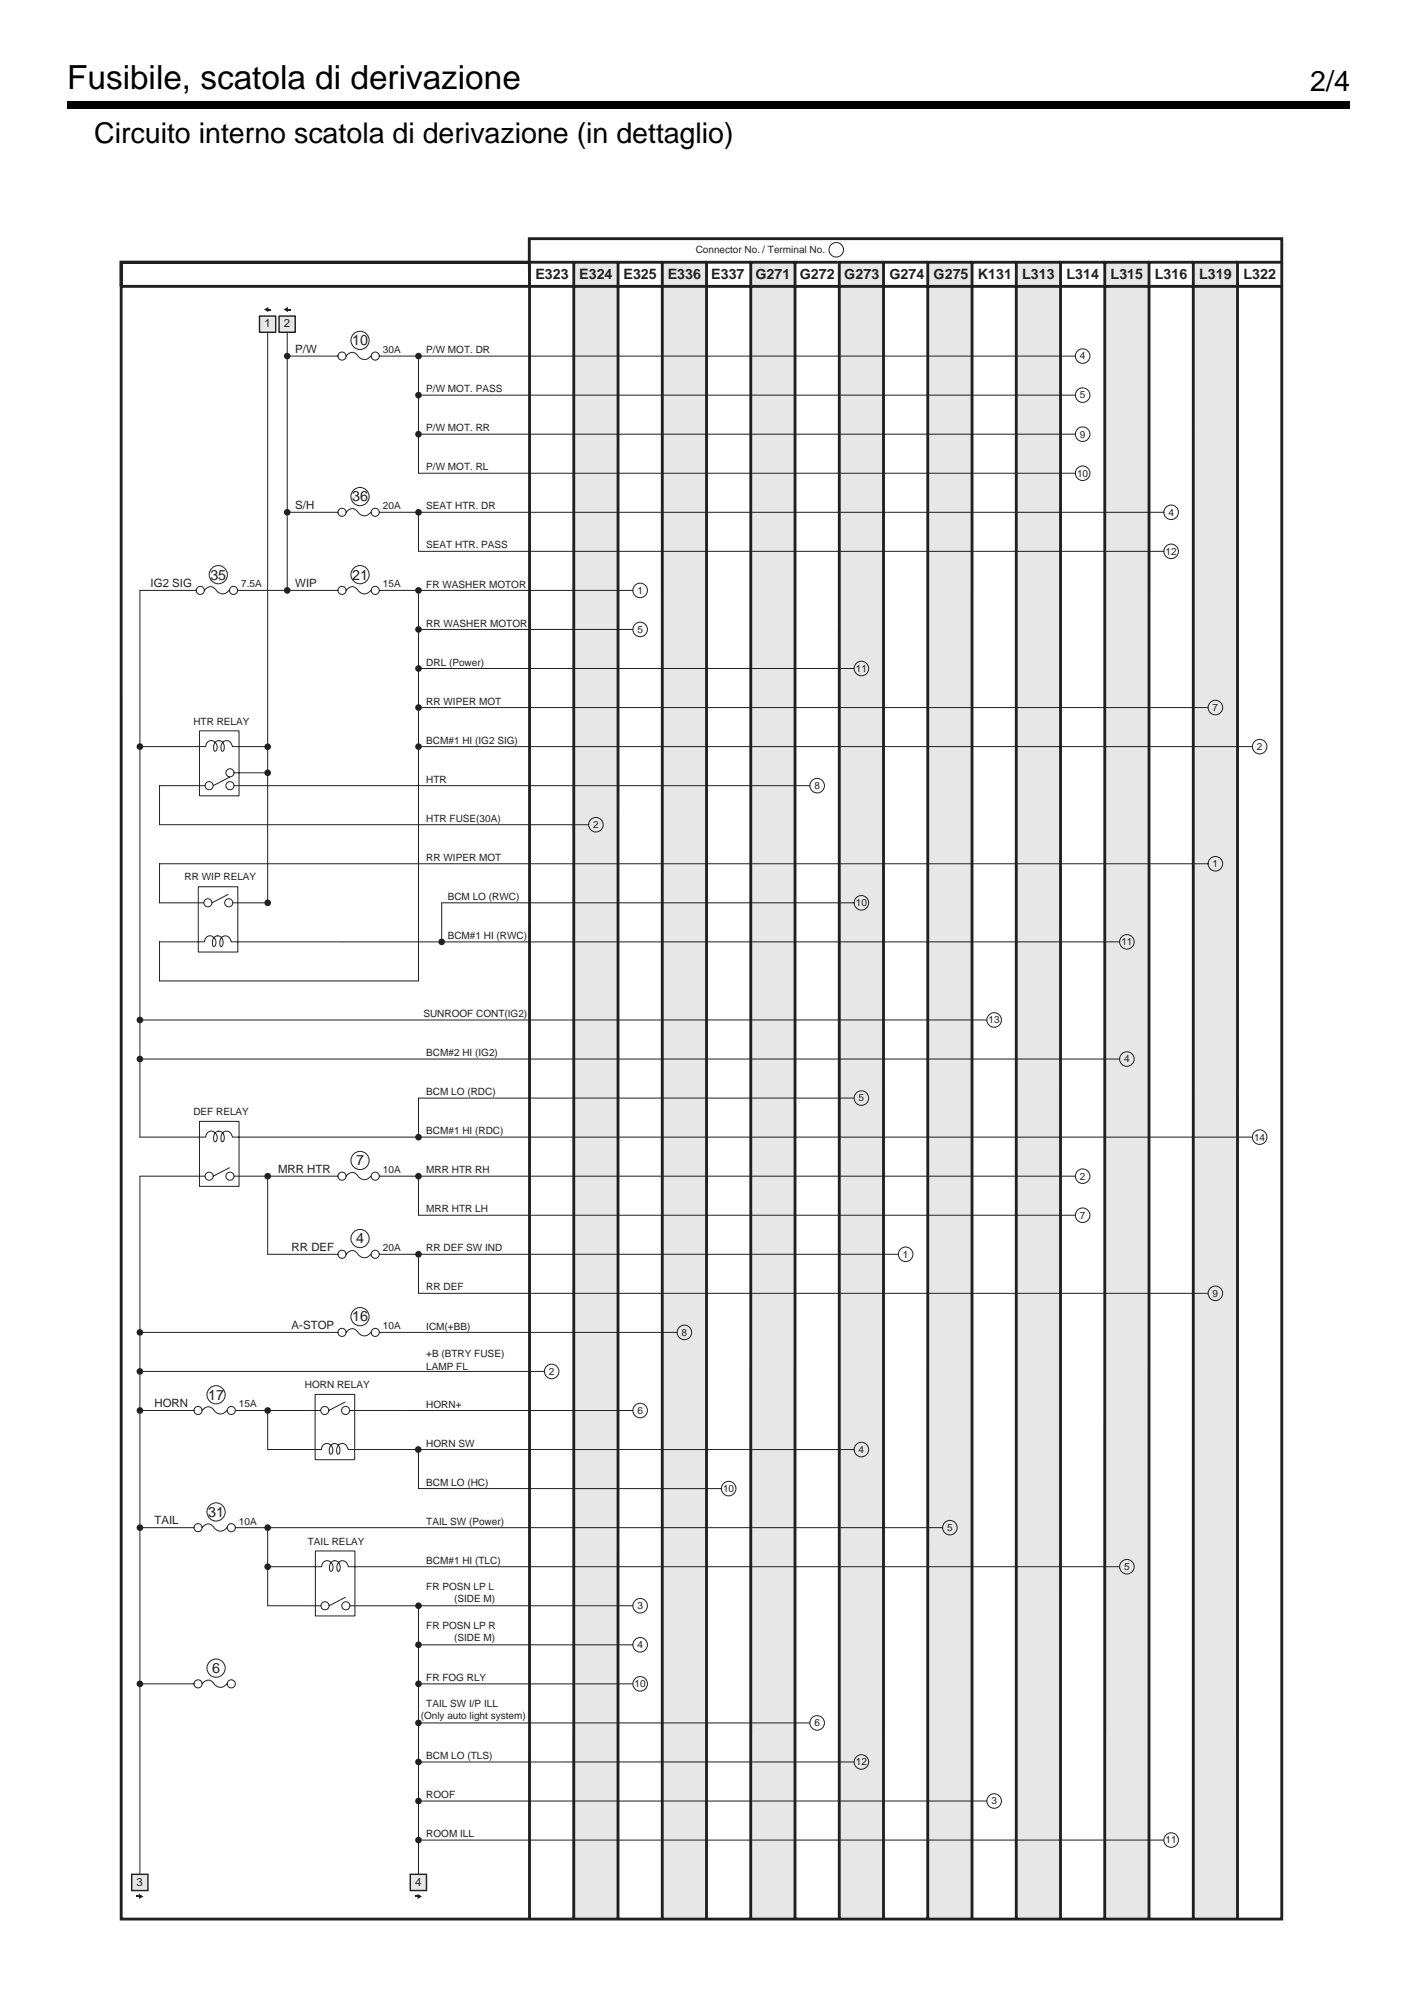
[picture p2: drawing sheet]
<svg xmlns="http://www.w3.org/2000/svg" width="210mm" height="297mm" viewBox="0 0 210 297" stroke-linecap="round" stroke-linejoin="round" font-family="sans-serif">
<path d="M9.9 15h190.1v1.1h-190.1z" fill="#000"/>
<path d="M9.9 35h190.2v260.4h-190.2z" fill="#fff"/>
<g fill="#231f20">
<path d="M61.8 280.6l.7 .4-.7 .3z"/>
<path d="M61.5 280.9h.5v.2h-.5z"/>
</g>
<path d="M60.8 277.7h2.4v2.4h-2.4z" fill="#e7e8e9"/>
<path d="M60.8 277.7h2.4v2.4h-2.4z" fill="none" stroke="#231f20" stroke-width=".21"/>
<g fill="#231f20">
<path d="M20.6 280.6l.7 .4-.7 .3z"/>
<path d="M20.2 280.9h.6v.2h-.6z"/>
</g>
<path d="M19.5 277.7h2.4v2.4h-2.4z" fill="#e7e8e9"/>
<path d="M19.5 277.7h2.4v2.4h-2.4z" fill="none" stroke="#231f20" stroke-width=".21"/>
<g fill="#e6e7e9">
<path d="M85 38.9h6.6l-.1 245.4h-6.5z"/>
<path d="M98.1 38.9h6.6v245.4h-6.6z"/>
<path d="M111.2 38.9h6.6v245.4h-6.6z"/>
<path d="M124.3 38.9h6.6v245.4h-6.6z"/>
<path d="M137.4 38.9h6.6v245.4h-6.6z"/>
<path d="M150.5 38.9h6.6v245.4h-6.6z"/>
<path d="M163.7 38.9h6.5v245.4h-6.6z"/>
<path d="M176.8 38.9h6.5v245.4h-6.5z"/>
</g>
<g fill="none" stroke="#231f20" stroke-width=".42">
<path d="M85 38.9h-6.6v245.4M91.6 38.9h-6.6v245.4M98.1 38.9h-6.5l-.1 245.4M104.7 38.9h-6.6v245.4M111.2 38.9h-6.5v245.4M117.8 38.9h-6.6v245.4M124.1 38.9h-6.3v245.4M130.9 38.9h-6.6v245.5M137.4 38.9h-6.5v245.4M144 38.9h-6.6v245.4M150.5 38.9h-6.5v245.4M157.1 38.9h-6.6v245.4"/>
<path d="M163.7 38.9h-6.6v245.4M170.2 38.9h-6.5l-.1 245.4M176.8 38.9h-6.6v245.4M183.3 38.9h-6.5v245.4M189.9 38.9h-6.6v245.4M17.9 42.4h172v241.9h-171.9zM78.4 42.4v-3.5h-60.5v3.5v-3.5h60.5v-3.5h111.5v7"/>
</g>
<g fill="none" stroke="#231f20" stroke-width=".15">
<path d="M39.7 49.2v84.6M29.3 139.5h1a.84 .84 0 0 1 .8-.9 .84 .84 0 0 1 .9 .9l-.1 .5-.2 .2a.96 .96 0 0 1 .5-1.6 .94 .94 0 0 1 .8 .7 .94 .94 0 0 1-.2 .9 .96 .96 0 0 1 .6-1.6 .96 .96 0 0 1 .8 .9h1M29.4 131.4h5.8v9.6h-5.8zM33.8 132.5l-2.4 1.2M34.5 133.8h4.7"/>
<circle cx="123.9" cy="37" r="1.08"/>
<circle cx="30.8" cy="133.8" r=".6"/>
<circle cx="33.9" cy="133.8" r=".6"/>
</g>
<g fill="#231f20">
<circle cx="42.5" cy="52.8" r=".49"/>
<circle cx="42.5" cy="75.9" r=".49"/>
<circle cx="42.5" cy="87.5" r=".49"/>
<circle cx="39.7" cy="133.8" r=".49"/>
</g>
<g fill="none" stroke="#231f20" stroke-width=".15">
<path d="M50.1 52.8h-7.6M51.3 52.8a1.12 1.12 0 0 1 1.4-.4l.5 .5a1.11 1.11 0 0 0 1.7-.1M56.2 52.8h5.8M62 53.2v16.9M50.1 75.9h-7.6M51.3 75.9a1.12 1.12 0 0 1 1.4-.4l.5 .6a1.11 1.11 0 0 0 1.7-.2M56.2 75.9h5.8M50.1 87.5h-7.6M51.3 87.5a1.12 1.12 0 0 1 1.4-.4l.5 .5a1.11 1.11 0 0 0 1.7-.1M56.2 87.5h5.8M50.1 174.3h-15.4M51.3 174.3a1.12 1.12 0 0 1 1.4-.4l.5 .5a1.11 1.11 0 0 0 1.7-.1"/>
<path d="M56.2 174.3h5.8M20.7 197.4h29.4M50.1 185.8h-10.4M51.3 185.8a1.12 1.12 0 0 1 1.4-.4l.5 .6a1.11 1.11 0 0 0 1.7-.2M51.3 197.4a1.12 1.12 0 0 1 1.4-.4l.5 .6a1.11 1.11 0 0 0 1.7-.2M56.2 185.8h5.8M56.2 197.4h44.1M20.7 209h8M29.9 209a1.12 1.12 0 0 1 1.4-.4l.6 .5a1.11 1.11 0 0 0 1.7-.1M20.7 249.5h8M29.9 249.5a1.12 1.12 0 0 1 1.4-.4l.6 .5a1.11 1.11 0 0 0 1.7-.1"/>
<circle cx="50.7" cy="52.8" r=".6"/>
<circle cx="55.6" cy="52.8" r=".6"/>
<circle cx="50.7" cy="75.9" r=".6"/>
<circle cx="55.6" cy="75.9" r=".6"/>
<circle cx="50.7" cy="87.5" r=".6"/>
<circle cx="55.6" cy="87.5" r=".6"/>
<circle cx="50.7" cy="174.3" r=".6"/>
<circle cx="55.6" cy="174.3" r=".6"/>
<circle cx="50.7" cy="197.4" r=".6"/>
<circle cx="50.7" cy="185.8" r=".6"/>
<circle cx="55.6" cy="197.4" r=".6"/>
<circle cx="55.6" cy="185.8" r=".6"/>
<circle cx="29.3" cy="209" r=".6"/>
<circle cx="34.3" cy="209" r=".6"/>
<circle cx="29.3" cy="249.5" r=".6"/>
<circle cx="34.3" cy="249.5" r=".6"/>
</g>
<circle cx="62" cy="52.8" r=".49" fill="#231f20"/>
<path d="M62.5 52.8h96.8" fill="none" stroke="#231f20" stroke-width=".15"/>
<circle cx="62" cy="58.5" r=".49" fill="#231f20"/>
<path d="M62.5 58.5h96.8" fill="none" stroke="#231f20" stroke-width=".15"/>
<g fill="#231f20">
<circle cx="62" cy="64.3" r=".49"/>
<circle cx="62" cy="75.9" r=".49"/>
</g>
<path d="M62 70.1h97.3M62.5 64.3h96.8M65.4 133.8v5.2" fill="none" stroke="#231f20" stroke-width=".15"/>
<circle cx="65.4" cy="139.5" r=".49" fill="#231f20"/>
<g fill="none" stroke="#231f20" stroke-width=".15">
<path d="M62 75.9h110.4M62 81.7h110.4M65.4 133.8h61.1M65.9 139.5h100M179 128h-155.4v5.8h6.6M39.7 174.7v11.1M62 162.7v5.3M62 174.7v5.3M20.7 197.9v5.3M62 186.3v5.3M20.7 203.7v5.3"/>
<circle cx="160.4" cy="52.8" r="1.08"/>
<circle cx="160.4" cy="58.5" r="1.08"/>
<circle cx="160.4" cy="64.3" r="1.08"/>
<circle cx="160.4" cy="70.1" r="1.08"/>
<circle cx="173.5" cy="75.9" r="1.08"/>
<circle cx="94.8" cy="93.3" r="1.08"/>
<circle cx="94.8" cy="87.5" r="1.08"/>
<circle cx="173.5" cy="81.7" r="1.08"/>
<circle cx="121" cy="116.4" r="1.08"/>
<circle cx="180" cy="104.8" r="1.08"/>
<circle cx="186.6" cy="110.6" r="1.08"/>
<circle cx="88.3" cy="122.2" r="1.08"/>
<circle cx="127.6" cy="133.8" r="1.08"/>
<circle cx="166.9" cy="139.5" r="1.08"/>
<circle cx="180" cy="128" r="1.08"/>
<circle cx="147.3" cy="151.1" r="1.08"/>
<circle cx="166.9" cy="156.9" r="1.08"/>
<circle cx="127.6" cy="162.7" r="1.08"/>
<circle cx="160.4" cy="174.3" r="1.08"/>
<circle cx="186.6" cy="168.5" r="1.08"/>
<circle cx="134.2" cy="185.8" r="1.08"/>
<circle cx="160.4" cy="180" r="1.08"/>
<circle cx="180" cy="191.6" r="1.08"/>
<circle cx="81.7" cy="203.2" r="1.08"/>
</g>
<g fill="#231f20">
<circle cx="62" cy="168.5" r=".49"/>
<circle cx="62" cy="174.3" r=".49"/>
<circle cx="62" cy="185.8" r=".49"/>
<circle cx="62" cy="237.9" r=".49"/>
<circle cx="62" cy="214.7" r=".49"/>
<circle cx="62" cy="243.7" r=".49"/>
<circle cx="62" cy="249.5" r=".49"/>
<circle cx="62" cy="255.2" r=".49"/>
<circle cx="62" cy="261" r=".49"/>
<circle cx="62" cy="266.8" r=".49"/>
<circle cx="62" cy="272.6" r=".49"/>
<circle cx="39.7" cy="174.3" r=".49"/>
<circle cx="39.7" cy="209" r=".49"/>
<circle cx="39.7" cy="226.3" r=".49"/>
<circle cx="39.7" cy="232.1" r=".49"/>
</g>
<path d="M42.5 49.2v3.6M42.5 53.2v22.7M62 76.4v5.3M35.2 139.5h29.7M62 162.7h64.5" fill="none" stroke="#231f20" stroke-width=".15"/>
<circle cx="62" cy="87.5" r=".49" fill="#231f20"/>
<path d="M62 88v5.3M93.7 87.5h-31.7" fill="none" stroke="#231f20" stroke-width=".15"/>
<circle cx="62" cy="93.3" r=".49" fill="#231f20"/>
<g fill="none" stroke="#231f20" stroke-width=".15">
<path d="M93.7 93.3h-31.7"/>
<circle cx="127.6" cy="99" r="1.08"/>
</g>
<circle cx="62" cy="99" r=".49" fill="#231f20"/>
<path d="M62 99h64.5M62 93.7v11.1" fill="none" stroke="#231f20" stroke-width=".15"/>
<circle cx="62" cy="104.8" r=".49" fill="#231f20"/>
<path d="M42.5 76.4v11.1M62 104.8h117M62 110.6h123.5M62 105.3v40" fill="none" stroke="#231f20" stroke-width=".15"/>
<g fill="#231f20">
<circle cx="20.7" cy="110.6" r=".49"/>
<circle cx="39.7" cy="110.6" r=".49"/>
<circle cx="39.7" cy="114.5" r=".49"/>
<circle cx="62" cy="110.6" r=".49"/>
</g>
<g fill="none" stroke="#231f20" stroke-width=".15">
<path d="M29.1 87.5h-8.4M30.3 87.5a1.12 1.12 0 0 1 1.4-.4l.5 .5a1.11 1.11 0 0 0 1.7-.1M35.2 87.5h6.9M20.7 110.6h9.8a.84 .84 0 0 1 .8-.9 .84 .84 0 0 1 .9 .9l-.1 .4-.2 .3a.96 .96 0 0 1 .5-1.6 .94 .94 0 0 1 .8 .6 .94 .94 0 0 1-.2 1 .96 .96 0 0 1 .6-1.6 .96 .96 0 0 1 .8 .9h1M20.7 111.1v57.4M29.5 108.3h5.9v9.6h-5.9zM34 115.1l-2.4 1.3M34.7 114.5h5"/>
<circle cx="29.7" cy="87.5" r=".6"/>
<circle cx="34.6" cy="87.5" r=".6"/>
<circle cx="31" cy="116.4" r=".6"/>
<circle cx="34.1" cy="114.5" r=".6"/>
<circle cx="34.1" cy="116.4" r=".6"/>
</g>
<circle cx="20.7" cy="151.1" r=".49" fill="#231f20"/>
<path d="M146.2 151.1h-125.5" fill="none" stroke="#231f20" stroke-width=".15"/>
<g fill="#231f20">
<circle cx="20.7" cy="156.9" r=".49"/>
<circle cx="20.7" cy="203.2" r=".49"/>
<circle cx="20.7" cy="197.4" r=".49"/>
<circle cx="20.7" cy="249.5" r=".49"/>
<circle cx="20.7" cy="209" r=".49"/>
</g>
<g fill="none" stroke="#231f20" stroke-width=".15">
<path d="M20.7 87.5v23.1M30.4 116.4h-6.8v5.8h63.6M34.7 116.4h85.3M35.4 110.6h4.3M29.3 139.5h-5.7v5.8h38.4M165.9 156.9h-145.2M20.7 168.5h9.8a.84 .84 0 0 1 .8-.9 .84 .84 0 0 1 .9 .9l-.1 .4-.2 .3a.96 .96 0 0 1 .5-1.6 .94 .94 0 0 1 .8 .6 .94 .94 0 0 1-.2 1 .96 .96 0 0 1 .6-1.6 .96 .96 0 0 1 .8 .9h151.1M29.5 166.1h5.9v9.7h-5.9zM30.4 174.3h-9.7v23.1M34 173l-2.4 1.2M62.5 174.3h96.8M62 191.6h117"/>
<path d="M62 180h97.3M62.5 185.8h70.6M20.7 209.5v16.3M20.7 203.2h59.9M46.7 206.6h5.8v9.7h-5.8zM47.5 209h-12.6M49.5 213.9a.94 .94 0 0 1 .8 .6 .94 .94 0 0 1-.2 .9 .96 .96 0 0 1 .6-1.5 .96 .96 0 0 1 .9 .8h74.9M49.5 213.9a.96 .96 0 0 0-.5 1.5 .88 .88 0 0 0 .1-1.2 .88 .88 0 0 0-1.3-.1l-.2 .6h-7.9M51.1 207.7l-2.4 1.3M51.8 209h41.9M62 214.7v5.8h44.9M20.7 226.3h8"/>
<path d="M29.9 226.3a1.12 1.12 0 0 1 1.4-.4l.6 .6a1.11 1.11 0 0 0 1.7-.2M46.7 232.1h1a.84 .84 0 0 1 .8-.9 .84 .84 0 0 1 .8 .9v.4l-.2 .3a.96 .96 0 0 1 .5-1.6 .94 .94 0 0 1 .7 .6 .94 .94 0 0 1-.2 1 .96 .96 0 0 1 .6-1.6 .96 .96 0 0 1 .9 .9h1M46.7 229.8h5.9v9.6h-5.9zM51.2 236.6l-2.4 1.3M139.6 226.3h-104.7"/>
<circle cx="31" cy="174.3" r=".6"/>
<circle cx="34.1" cy="174.3" r=".6"/>
<circle cx="101.4" cy="197.4" r="1.08"/>
<circle cx="48.1" cy="209" r=".6"/>
<circle cx="51.2" cy="209" r=".6"/>
<circle cx="94.8" cy="209" r="1.08"/>
<circle cx="127.6" cy="214.8" r="1.08"/>
<circle cx="29.3" cy="226.3" r=".6"/>
<circle cx="34.3" cy="226.3" r=".6"/>
<circle cx="48.1" cy="237.9" r=".6"/>
<circle cx="51.2" cy="237.9" r=".6"/>
<circle cx="94.8" cy="237.9" r="1.08"/>
<circle cx="107.9" cy="220.5" r="1.08"/>
<circle cx="140.7" cy="226.3" r="1.08"/>
<circle cx="166.9" cy="232.1" r="1.08"/>
<circle cx="94.8" cy="243.7" r="1.08"/>
<circle cx="94.8" cy="249.5" r="1.08"/>
<circle cx="121" cy="255.2" r="1.08"/>
<circle cx="127.6" cy="261" r="1.08"/>
<circle cx="147.3" cy="266.8" r="1.08"/>
<circle cx="173.5" cy="272.6" r="1.08"/>
</g>
<circle cx="20.7" cy="226.3" r=".49" fill="#231f20"/>
<path d="M39.7 209.5v5.2M20.7 226.8v22.2M39.7 226.8v5.3M39.7 232.6v5.3M62 238.4v39.3M20.7 250v27.7" fill="none" stroke="#231f20" stroke-width=".15"/>
<g fill="#231f20">
<path d="M39.1 45.9l.7-.4v.7z"/>
<path d="M39.6 45.8h.5v.2h-.5z"/>
</g>
<path d="M38.4 46.8h2.4v2.4h-2.4z" fill="#e7e8e9"/>
<path d="M38.4 46.8h2.4v2.4h-2.4z" fill="none" stroke="#231f20" stroke-width=".21"/>
<g fill="#231f20">
<path d="M42 45.9l.7-.4v.7z"/>
<path d="M42.5 45.8h.5v.2h-.5z"/>
</g>
<path d="M41.3 46.8h2.4v2.4h-2.4z" fill="#e7e8e9"/>
<path d="M41.3 46.8h2.4v2.4h-2.4z" fill="none" stroke="#231f20" stroke-width=".21"/>
<g fill="none" stroke="#231f20" stroke-width=".15">
<path d="M39.7 232.1h7M39.7 237.9h7.8M93.7 237.9h-41.9M165.9 232.1h-113.3M62.5 255.3h57.5M93.7 243.7h-31.2M93.7 249.5h-31.2M126.5 261h-64.5M146.2 266.8h-83.7M172.4 272.6h-109.9"/>
<circle cx="53.3" cy="50.4" r="1.35"/>
<circle cx="53.3" cy="73.6" r="1.35"/>
<circle cx="32.3" cy="85.1" r="1.35"/>
<circle cx="53.3" cy="85.1" r="1.35"/>
<circle cx="53.3" cy="171.9" r="1.35"/>
<circle cx="53.3" cy="183.5" r="1.35"/>
<circle cx="53.3" cy="195.1" r="1.35"/>
<circle cx="32" cy="206.6" r="1.35"/>
<circle cx="32" cy="224" r="1.35"/>
<circle cx="32" cy="247.1" r="1.35"/>
</g>
<text font-size="4.9" x="9.9" y="13.2">Fusibile, scatola di derivazione</text>
<g font-size="4.2">
<text x="194.1" y="13.4">2/4</text>
<text x="13.9" y="21.2">Circuito interno scatola di derivazione (in dettaglio)</text>
</g>
<g font-size="2.1" fill="#231f20">
<text x="79.3" y="41.3">E323</text>
<text x="85.8" y="41.3">E324</text>
<text x="92.4" y="41.3">E325</text>
<text x="98.9" y="41.3">E336</text>
<text x="105.4" y="41.3">E337</text>
<text x="111.9" y="41.3">G271</text>
<text x="118.5" y="41.3">G272</text>
<text x="125.1" y="41.3">G273</text>
<text x="131.7" y="41.3">G274 G275 K131</text>
<text x="151.4" y="41.3">L313</text>
<text x="158" y="41.3">L314</text>
<text x="164.5" y="41.3">L315</text>
<text x="171.1" y="41.3">L316</text>
<text x="177.6" y="41.3">L319</text>
<text x="184.2" y="41.3">L322</text>
<text x="52.2" y="51.1">10</text>
<text x="52.2" y="74.3">36</text>
<text x="31.2" y="85.9">35</text>
<text x="52.2" y="85.9">21</text>
<text x="52.7" y="172.6">7</text>
<text x="52.7" y="184.2">4</text>
<text x="52.2" y="195.8">16</text>
<text x="30.8" y="207.3">17</text>
<text x="30.8" y="224.7">31</text>
<text x="31.4" y="247.8">6</text>
</g>
<g font-size="1.7" fill="#231f20">
<text x="39.2" y="48.5">1</text>
<text x="42.1" y="48.5">2</text>
<text x="43.7" y="52.2">P/W</text>
<text x="43.7" y="75.4">S/H</text>
<text x="22.3" y="87">IG2 SIG</text>
<text x="43.7" y="87">WIP</text>
<text x="41.2" y="173.7">MRR HTR</text>
<text x="43.2" y="185.3">RR DEF</text>
<text x="43.2" y="196.9">A-STOP</text>
<text x="22.9" y="208.5">HORN</text>
<text x="22.9" y="225.8">TAIL</text>
<text x="20.2" y="279.3">3</text>
<text x="61.5" y="279.3">4</text>
</g>
<g font-size="1.5" fill="#231f20">
<text x="103.1" y="37.6">Connector No. / Terminal No.</text>
<text x="56.7" y="52.3">30A</text>
<text x="63.1" y="52.3">P/W MOT. DR</text>
<text x="160" y="53.3">4</text>
<text x="63.1" y="58.1">P/W MOT. PASS</text>
<text x="160" y="59">5</text>
<text x="63.1" y="63.9">P/W MOT. RR</text>
<text x="160" y="64.8">9</text>
<text x="63.1" y="69.7">P/W MOT. RL</text>
<text x="159.6" y="70.6">10</text>
<text x="56.7" y="75.4">20A</text>
<text x="63.1" y="75.5">SEAT HTR. DR</text>
<text x="173.1" y="76.4">4</text>
<text x="63.1" y="81.3">SEAT HTR. PASS</text>
<text x="172.7" y="82.2">12</text>
<text x="35.7" y="87">7.5A</text>
<text x="56.7" y="87">15A</text>
<text x="63.1" y="87">FR WASHER MOTOR</text>
<text x="94.4" y="88">1</text>
<text x="63.1" y="92.8">RR WASHER MOTOR</text>
<text x="94.4" y="93.8">5</text>
<text x="63.1" y="98.6">DRL (Power)</text>
<text x="126.8" y="99.5">11</text>
<text x="28.6" y="107.3">HTR RELAY</text>
<text x="63.1" y="104.4">RR WIPER MOT</text>
<text x="179.6" y="105.3">7</text>
<text x="63.1" y="110.2">BCM#1 HI (IG2 SIG)</text>
<text x="186.2" y="111.1">2</text>
<text x="63.1" y="116">HTR</text>
<text x="120.6" y="116.9">8</text>
<text x="63.1" y="121.8">HTR FUSE(30A)</text>
<text x="87.9" y="122.7">2</text>
<text x="27.3" y="130.4">RR WIP RELAY</text>
<text x="63.1" y="127.5">RR WIPER MOT</text>
<text x="179.6" y="128.5">1</text>
<text x="66.3" y="133.3">BCM LO (RWC)</text>
<text x="126.8" y="134.3">10</text>
<text x="66.3" y="139.1">BCM#1 HI (RWC)</text>
<text x="166.1" y="140">11</text>
<text x="62.7" y="150.7">SUNROOF CONT(IG2)</text>
<text x="146.4" y="151.6">13</text>
<text x="63.1" y="156.5">BCM#2 HI (IG2)</text>
<text x="166.5" y="157.4">4</text>
<text x="28.6" y="165.2">DEF RELAY</text>
<text x="63.1" y="162.3">BCM LO (RDC)</text>
<text x="127.2" y="163.2">5</text>
<text x="56.7" y="173.8">10A</text>
<text x="63.1" y="168">BCM#1 HI (RDC)</text>
<text x="63.1" y="173.8">MRR HTR RH</text>
<text x="185.8" y="169">14</text>
<text x="63.1" y="179.6">MRR HTR LH</text>
<text x="160" y="174.8">2</text>
<text x="56.7" y="185.4">20A</text>
<text x="63.1" y="185.4">RR DEF SW IND</text>
<text x="160" y="180.5">7</text>
<text x="63.1" y="191.2">RR DEF</text>
<text x="133.7" y="186.3">1</text>
<text x="56.7" y="196.9">10A</text>
<text x="63.1" y="197">ICM(+BB)</text>
<text x="101" y="197.9">8</text>
<text x="179.6" y="192.1">9</text>
<text x="63.1" y="201.1">+B (BTRY FUSE)</text>
<text x="63.1" y="202.9">LAMP FL</text>
<text x="81.3" y="203.7">2</text>
<text x="35.4" y="208.5">15A</text>
<text x="45.2" y="205.6">HORN RELAY</text>
<text x="63.1" y="208.5">HORN+</text>
<text x="94.4" y="209.5">6</text>
<text x="63.1" y="214.3">HORN SW</text>
<text x="127.2" y="215.3">4</text>
<text x="63.1" y="220.1">BCM LO (HC)</text>
<text x="107.1" y="221">10</text>
<text x="35.4" y="225.9">10A</text>
<text x="63.1" y="225.9">TAIL SW (Power)</text>
<text x="140.3" y="226.8">5</text>
<text x="45.6" y="228.8">TAIL RELAY</text>
<text x="63.1" y="231.7">BCM#1 HI (TLC)</text>
<text x="166.5" y="232.6">5</text>
<text x="63.1" y="235.6">FR POSN LP L</text>
<text x="67.3" y="237.4">(SIDE M)</text>
<text x="94.4" y="238.4">3</text>
<text x="63.1" y="241.3">FR POSN LP R</text>
<text x="67.3" y="243.2">(SIDE M)</text>
<text x="94.4" y="244.2">4</text>
<text x="63.1" y="249">FR FOG RLY</text>
<text x="94" y="250">10</text>
<text x="62.3" y="254.7">(Only auto light system)</text>
<text x="63.1" y="252.9">TAIL SW I/P ILL</text>
<text x="120.6" y="255.7">6</text>
<text x="63.1" y="260.6">BCM LO (TLS)</text>
<text x="126.8" y="261.5">12</text>
<text x="63.1" y="266.4">ROOF</text>
<text x="146.9" y="267.3">3</text>
<text x="63.1" y="272.2">ROOM ILL</text>
<text x="172.7" y="273.1">11</text>
</g>
</svg>
